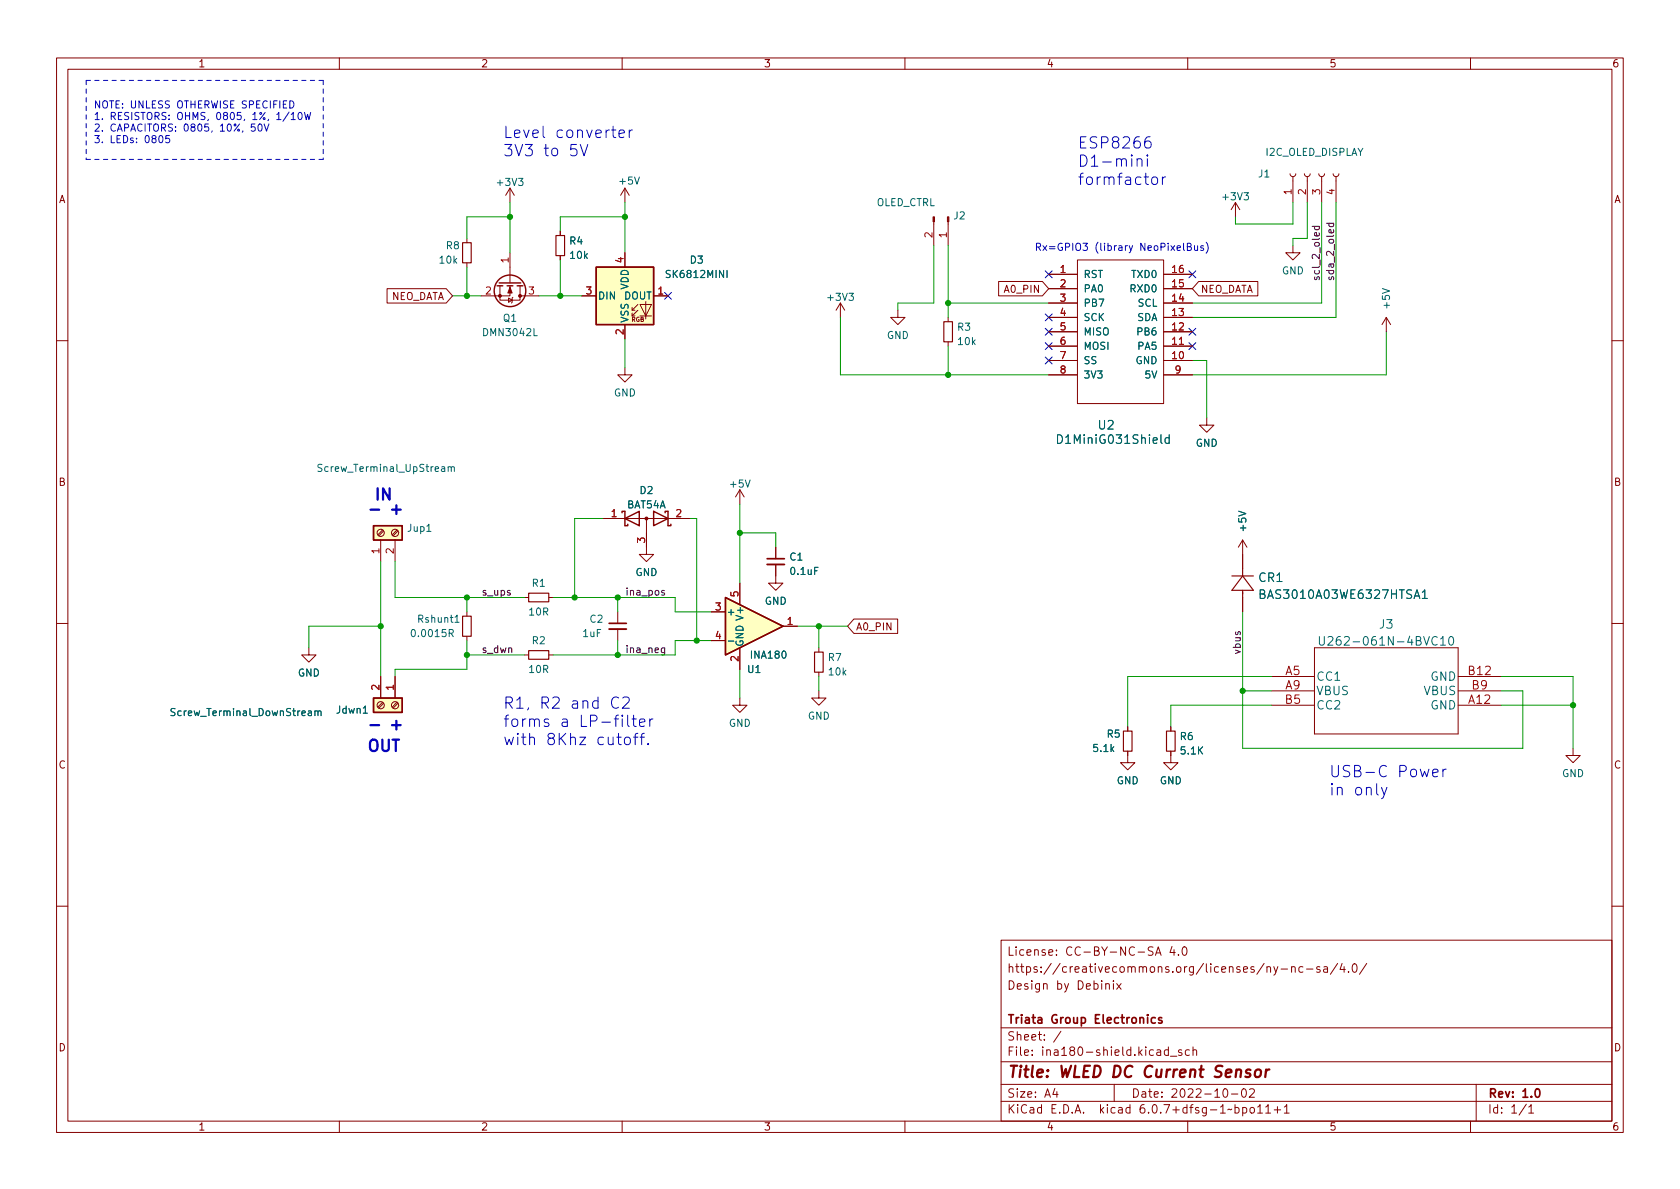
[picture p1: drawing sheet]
<svg xmlns="http://www.w3.org/2000/svg" width="297mm" height="210mm" viewBox="0 0 297 210" stroke-linecap="round" stroke-linejoin="round" font-family="sans-serif">
<g fill="none" stroke="#840000" stroke-width=".18">
<path d="M10 10.2h277v190.1h-277zM12 12.2h273v186.1h-273zM60 10.2v2M110 10.2v2M160 10.2v2M210 10.2v2M260 10.2v2M90.2 33.3l-.8 1.2M90.2 33.3v2.5M90.2 33.3l.7 1.2M110.5 33.3l-.8 1.2M110.5 33.3v2.5"/>
<path d="M110.5 33.3l.8 1.2M165.1 39.2v4.2M167.6 39.2v4.2M218.4 35.8l-.7 1.3M218.4 35.8v2.5M218.4 35.8l.8 1.3M228.1 30.7l.1 .4 .4 .1 .4-.1 .1-.4M228.6 31.2v4.6M230.6 30.7l.2 .4 .3 .1 .4-.1 .1-.4M231.1 31.2v4.6M233.2 30.7l.1 .4 .4 .1 .3-.1 .2-.4M233.7 31.2v4.6"/>
<path d="M235.7 30.7l.2 .4 .3 .1 .4-.1 .1-.4M236.2 31.2v4.6M68.4 51h10.5l1.1 1.3-1.1 1.3h-10.5zM82.5 42.2v.7M82.5 46.5v.7M88.4 50.5v2.6h3.5v-2.6M89.9 52.7l.7 .4-.7 .4zM90.2 50.5v1.8h-5.1M90.2 44.7v5.3M90.7 52.6l-.1 .1v.8l-.2 .1M91.9 52.3h3.3M99.1 40.9v.8"/>
<path d="M99.1 45.2v.8M102.9 52.3h2.5M110.5 44.7v2.5M110.5 57.4v2.5M111.8 54.9h.5M112.8 54.9l-1 1v-.5M112.8 53.8l-1 1.1v-.5M113.2 53.8h2l-1 2.1zM113.2 55.9h2M114.2 53.3v3.1M115.6 52.3h2.5M148.6 53.6l-.8 1.3"/>
<path d="M148.6 53.6v2.5M148.6 53.6l.8 1.3M158.7 54.9v1.2h1.3l-1.3 1.3-1.2-1.3h1.2M167.6 56.1v.8M176.6 49.8h7.7l1.1 1.2-1.1 1.3h-7.7zM185.4 48.5h5.1M185.4 58.7h5.1M185.4 56.1h5.1M185.4 53.6h5.1M185.4 51h5.1M190.5 46h15.2v25.4h-15.2zM205.7 48.5h5.1"/>
<path d="M205.7 58.7h5.1M205.7 56.1h5.1M205.7 53.6h5.1M205.7 51h5.1M211.9 49.8h10.5v2.5h-10.5l-1.1-1.3zM228.6 43.4v1.3h1.3l-1.3 1.3-1.3-1.3h1.3M245.1 56.1l-.8 1.3M245.1 56.1v2.6M245.1 56.1l.8 1.3M10 60.2h2M110.5 65v1.3h1.3l-1.3 1.3-1.3-1.3h1.3M167.6 60.4v.8"/>
<path d="M185.4 63.7h5.1M185.4 61.2h5.1M185.4 66.3h5.1M205.7 63.7h5.1M205.7 61.2h5.1M205.7 66.3h5.1M213.4 73.9v1.3h1.2l-1.2 1.2-1.3-1.2h1.3M285 60.2h2M67.3 95.5v3.8M67.6 93.7l-.8 .9M67.8 93.9l-.8 .9M69.8 95.5v3.8"/>
<path d="M70.2 93.7l-.9 .9M70.4 93.9l-.9 .9M106.7 91.7h3.8M110.7 91.7h11.2M114.3 91.7v6.3h1.3l-1.3 1.3-1.3-1.3h1.3M130.8 86.6v2.5M130.8 86.6l-.8 1.3M130.8 86.6l.8 1.3M137.2 99.8v3.3h1.2l-1.2 1.3-1.3-1.3h1.3M137.2 96.8v2M219.7 95.5v5.1M219.7 95.5l-.8 1.3"/>
<path d="M219.7 95.5l.8 1.3M10 110.2h2M54.6 114.5v1.3h1.3l-1.3 1.3-1.3-1.3h1.3M67.3 119.6v3.8M69.8 119.6v3.8M82.5 108.2v.8M82.5 112.5v.8M92.7 105.7h.8M92.7 115.8h.8M97 105.7h.8M97 115.8h.8M109.2 108.2v2"/>
<path d="M109.2 111.2v2.1M125.7 108.2h2.6M125.7 113.3h2.6M130.8 103.1v3.8M130.8 114.5v3.9M138.4 110.7h2.6M144.8 114.5v.8M144.8 118.9v.7M151 109.5h7.7v2.5h-7.7l-1.1-1.3zM219.7 105.7v2.5M224.8 119.6h7.6M232.4 114.5h25.4v15.3h-25.4z"/>
<path d="M257.8 119.6h7.6M285 110.2h2M67.6 124.2l-.8 .8M67.8 124.4l-.8 .8M70.2 124.2l-.9 .8M70.4 124.4l-.9 .8M130.8 123.4v1.3h1.3l-1.3 1.3-1.3-1.3h1.3M144.8 122.2v1.2h1.2l-1.2 1.3-1.3-1.3h1.3M199.4 132.8v2.1h1.3l-1.3 1.2-1.3-1.2h1.3M199.4 128.5v.8M207 132.8v2.1h1.3l-1.3 1.2-1.3-1.2h1.3M207 128.5v.8"/>
<path d="M224.8 124.7h7.6M224.8 122.2h7.6M257.8 124.7h7.6M257.8 122.2h7.6M278.1 132.3v1.3h1.3l-1.3 1.3-1.2-1.3h1.2M10 160.2h2M177 166.3h108v32h-108zM195.5 174.1l.2-.2 .4 .1v.9M196.9 173.4v.2M196.9 173.9v1M197.4 173.9l.8 1M198.2 173.9l-.8 1"/>
<path d="M204.3 168.9l.5-1.5 .5 1.5M204.4 168.5h.7M207.2 167.4l-.3 1h.9M207.6 167.9v1M208.4 168.8v.1M209.1 167.6l.3-.2a.81 .81 0 0 1 .5 .7 .81 .81 0 0 1-.3 .8h-.1a.81 .81 0 0 1-.4-1.3zM225.9 170.9l-.5 1.4-.2 .1M226.5 171.4h1.1M228.4 171.1l.2-.2 .3 .1 .1 .9M228.4 170.9v1M230.4 171l-.5-.1-.3 .3v.4l.2 .3h.6M231 171.4h1.1"/>
<path d="M233.4 171l-.4-.1-.2 .2 .1 .3 .5 .1v.4h-.6M234.1 171h.5l.1 .9M234.7 171.3l-.5 .1a.29 .29 0 0 0-.2 .2 .29 .29 0 0 0 .2 .3h.5M236.5 170.4l-1.3 1.9M237.3 170.4l-.4 1h1M237.6 170.9v1M238.4 171.8v.1M239.2 170.6l.2-.2a.81 .81 0 0 1 .6 .7 .81 .81 0 0 1-.3 .8h-.1a.81 .81 0 0 1-.4-1.3zM241.6 170.4l-1.2 1.9M285 160.2h2M60 198.3v2M110 198.3v2"/>
<path d="M160 198.3v2M177 194.8h108M177 191.8h108M177 187.8h108M177 181.8h108M186.5 192.5l-.4 1h1M186.9 193v1M187.6 182.4l-1.3 1.9M197 191.8v3M206.6 185.7l-.5-.1-.2 .3v.4l.1 .3h.6M206.6 185.1v1.5M206.9 186.8h1.2"/>
<path d="M208.9 185.7l-.3-.1-.2 .2v.3l.5 .1v.4h-.5M210 198.3v2M210.3 185.7l-.4-.1-.3 .3v.4l.1 .3h.6M210.9 185.8l.2-.2 .4 .1 .1 .9M210.9 185.1v1.5M216.4 192.6l.2-.1a.81 .81 0 0 1 .6 .7 .81 .81 0 0 1-.3 .8h-.2a.81 .81 0 0 1-.6-.6 .81 .81 0 0 1 .3-.8zM217.7 193.5h1.2M218.4 195.9l.4-.1 .3 .3v.4l-.2 .3h-.5M218.4 195.3v1.5M219.7 192.6l.2-.1a.81 .81 0 0 1 .5 .7 .81 .81 0 0 1-.3 .8h-.1a.81 .81 0 0 1-.6-.6 .81 .81 0 0 1 .3-.8zM219.7 195.9l.4-.1 .3 .3v.4l-.1 .3h-.6M219.7 195.8v1.5"/>
<path d="M220.9 192.7l.6-.2 .2 .2 .1 .3-.9 1h.9M221.1 196l.2-.2 .4 .2 .1 .5-.2 .3h-.3l-.2-.1zM222.4 195.8l.4-.5v1.5M222.4 196.8h.8M223.8 195.8l.4-.5v1.5M223.8 196.8h.8M225.3 196.3h1.1M225.9 195.7v1.1M227.1 195.8l.4-.5v1.5M227.1 196.8h.8M260 198.3v2M261 191.8v6.5"/>
<path d="M269.9 195.3l-1.3 1.9M270.3 195.8l.4-.5v1.5M270.3 196.8h.9"/>
<circle cx="67.3" cy="94.2" r=".63"/>
<circle cx="69.8" cy="94.2" r=".63"/>
<circle cx="67.3" cy="124.7" r=".63"/>
<circle cx="69.8" cy="124.7" r=".63"/>
</g>
<path d="M135.6 98.8h3.1M107.7 110.2h3M204.3 180l-.5-.1-.2 .3v.4l.1 .3h.6M205.4 180l-.3-.1-.3 .2 .1 .3 .5 .1v.4h-.6M271.6 192.6l.2-.1a.82 .82 0 0 1 .6 .7 .82 .82 0 0 1-.3 .8h-.2a.81 .81 0 0 1-.6-.6 .81 .81 0 0 1 .3-.8z" fill="none" stroke="#840000" stroke-width=".3"/>
<path d="M221.1 189.2a.49 .49 0 0 0-.8 .3l.1 .2 .6 .2 .1 .2-.1 .3-.2 .1-.6-.1M222 189.3a.52 .52 0 0 1 .6-.2 .52 .52 0 0 1 .4 .4l-.1 .6a.55 .55 0 0 1-.5 .4 .55 .55 0 0 1-.6-.4zM223.9 189.1l-.2 1.4M224.4 189.1l-.4 .1-.2 .3" fill="none" stroke="#840000" stroke-width=".4"/>
<g fill="#840000" stroke="#840000" stroke-width=".18">
<path d="M165 38.3h.2v.9h-.2z"/>
<path d="M167.5 38.3h.3v.9h-.3z"/>
<path d="M90.2 50.8l.4 1h-.8z"/>
<circle cx="114.3" cy="91.7" r=".25"/>
<circle cx="88.4" cy="52.3" r=".25"/>
<circle cx="91.9" cy="52.3" r=".25"/>
</g>
<g fill="none" stroke="#840000" stroke-width=".2">
<path d="M81.8 42.9h1.5v3.6h-1.5zM98.3 41.7h1.5v3.5h-1.5zM166.9 56.9h1.5v3.5h-1.5zM81.8 109h1.5v3.5h-1.5zM93.5 104.9h3.5v1.5h-3.5zM93.5 115.1h3.5v1.5h-3.5zM144 115.3h1.5v3.6h-1.5zM217.8 101.8h3.8M219.7 100.6v1.2M219.7 104.4v1.3M219.7 101.8l1.9 2.6h-3.8zM198.6 129.3h1.6v3.5h-1.6z"/>
<path d="M206.2 129.3h1.6v3.5h-1.6z"/>
</g>
<g fill="#ffffc2" stroke="#ffffc2" stroke-width=".18">
<path d="M66 93h5.1v2.5h-5.1z"/>
<path d="M128.3 105.7l10.1 5-10.1 5.1z"/>
<path d="M105.4 47.2h10.2v10.2h-10.2z"/>
<path d="M66 123.4h5.1v2.6h-5.1z"/>
</g>
<g fill="none" stroke="#840000" stroke-width=".25">
<path d="M87.9 50.5h1M88.3 50h3.8M89.7 50.5h1M91.4 50.5h1.1M105.4 47.2h10.2v10.2h-10.2zM66 93h5.1v2.5h-5.1zM110 90.7v-.3h.5v2.6h.5v-.3M110.5 91.7l2.5-1.3v2.6zM115.6 90.4l2.5 1.3-2.5 1.3zM117.6 90.7v-.3h.5v2.6h.5v-.3M128.3 105.7l10.1 5-10.1 5.1zM66 123.4h5.1v2.6h-5.1z"/>
<circle cx="90.2" cy="51.4" r="2.79"/>
</g>
<g fill="none" stroke="#006464" stroke-width=".18">
<path d="M187 76.9a.77 .77 0 0 1 .9 .7 .77 .77 0 0 1-.9 .8zM206.7 77.5l-.4-.1-.3 .3v.4l.1 .2h.6M206.7 76.9v1.5M56.9 82.2l-.5-.1-.1 .1v.4l.5 .2 .1 .3-.2 .3-.5-.1M79.2 82.6l.2-.1 .3 .1 .1 .8M79.2 82.5v.9M79.8 82.7l.2-.2 .3 .1v.8M80.5 110h.7M128.8 113.4h.9M222.8 105h.5l.2-.1 .1-.3-.1-.2-.7-.1v1.5h.6l.3-.3a.4 .4 0 0 0-.4-.5M233.3 112.6v1.2l.3 .3h.3l.3-.3v-1.2M234.8 112.7l.6-.1 .2 .1 .1 .3-1 1.1h1"/>
<path d="M251.5 104.7l.4-.4v1.5M251.5 105.8h.8M254.7 114.1h.9M256.3 112.7l.2-.1a.83 .83 0 0 1 .6 .6 .83 .83 0 0 1-.3 .8l-.2 .1a.82 .82 0 0 1-.3-1.4zM30.9 125.3h-.4l-.2 .1v.4l.5 .2 .1 .3-.2 .3-.5-.1M55.7 125.8l.2-.1 .3 .1v.8M55.7 125.7v.9M56.2 125.9l.2-.2 .3 .1 .1 .8M64.2 126.1h.8"/>
</g>
<path d="M135.6 99.8h3.1M107.7 111.2h3" fill="none" stroke="#840000" stroke-width=".33"/>
<path d="M234.5 39.5h1.3M235 39.5v.3l.2 .3 .5-.1v-.5M232 40h1.3M232.5 40l-.1 .4 .3 .2 .5-.1v-.5M117.5 104.5l-.3-.1-.2 .2v.2l.5 .1v.3h-.5M117.5 114.6v1l-.2 .2h-.3M117.5 114.6h-.3l-.3 .2 .1 .5h.5" fill="none" stroke="#0f0f0f" stroke-width=".18"/>
<g fill="none" stroke="#0000c2" stroke-width=".18">
<path d="M51.1 19.8l-1.1 1.7M51.2 17.8a.64 .64 0 0 1 .8 .7 .64 .64 0 0 1-.8 .6zM53.8 19.9l.3 1.2 .3-.9 .2 .9 .3-1.2M28.2 24.1l.2-.1a.68 .68 0 0 1 .4 .6 .68 .68 0 0 1-.4 .6l-.2-.1-.1-.3zM30 24h-.7v.6l.2-.1h.4l.1 .2v.4l-.2 .1-.5-.1M45.1 21.9h-.6l-.1 .6 .2-.1 .4 .1 .1 .1v.5l-.2 .1-.5-.1M45.7 22l.2-.1a.68 .68 0 0 1 .5 .7 .68 .68 0 0 1-.5 .6l-.2-.1-.1-.4zM46.7 21.9l.4 1.3 .5-1.3M51.5 20.2l.3-.3v1.2M51.5 21.1h.7M52.8 20l.2-.1a.68 .68 0 0 1 .4 .6 .68 .68 0 0 1-.4 .6l-.2-.1-.1-.3zM102.6 25.5l.7 2 .6-2"/>
<path d="M109.5 23.7l.9-.2-.1-.4-.6-.1-.2 .3v.9l.2 .1 .6-.1M111.3 23v1.3M111.8 23a.51 .51 0 0 0-.5 .4M201.1 28.3a.5 .5 0 0 1 .8 .1v1M201.1 28.1v1.3M202.9 27.4l-.1 .1 .1 .1 .1-.1-.1-.1v.2M202.9 28.1v1.3M203.3 24.2a.79 .79 0 0 0-.9 .8v.8l.2 .3 .5 .1 .3-.2 .1-.7-.2-.3-.5-.1-.4 .4M203.7 31.5a.54 .54 0 0 1 .6-.2 .54 .54 0 0 1 .4 .4v.5a.54 .54 0 0 1-.6 .4 .54 .54 0 0 1-.5-.4zM205.5 31.3v1.3M206.1 31.3a.51 .51 0 0 0-.6 .4M209.3 43v1.1l.1 .2"/>
<path d="M209.9 43.6h.6l.1-.2-.1-.3-.6-.1v1.3h.5l.2-.1 .1-.3-.3-.3M211.2 43.4l.1 .8 .3 .1 .1-.1M211.7 43.4v.9M212.8 43.5l-.3-.1-.2 .2v.2l.5 .1v.3h-.5M213.3 42.8a1.46 1.46 0 0 1 0 2M109.4 123.4a.8 .8 0 0 0-1 0 .8 .8 0 0 0-.3 1 .75 .75 0 0 0 .4 .8 .75 .75 0 0 0 .9-.1M110 126.5l-.1 .1 .1 .1 .1-.1-.1-.1v.2M110 127.1v1.4M110.1 123.4l.3-.2h.5a.54 .54 0 0 1 .3 .9l-1.2 1.1h1.3M110.5 130.5a.54 .54 0 0 1 .5-.2 .54 .54 0 0 1 .5 .4v.6a.54 .54 0 0 1-.6 .4 .54 .54 0 0 1-.5-.4zM111 126.5v1.7l.3 .3M111.7 127.1h.8"/>
<path d="M112 126.5v1.7l.1 .2 .4 .1M112 130.3h.8M112.8 129.7l-.4 .1-.1 .2v1.7M113.1 127.8l.9-.2-.1-.4-.5-.1-.3 .3 .1 1 .2 .1 .5-.1M113.2 130.3h.7M113.9 129.7l-.4 .1v.2v1.7M114.6 131.5l.1 .1-.1 .1-.1-.1 .1-.1v.2M114.9 127.1v1.4M115.5 127.1a.51 .51 0 0 0-.6 .4M244.3 139.2l.4 1.4M245.2 139.2l-.7 1.8-.2 .2M253.3 136.7l1-.2-.1-.4-.6-.1-.3 .3 .1 1 .2 .1 .6-.1"/>
<path d="M255.1 136v1.4M255.7 136a.51 .51 0 0 0-.6 .4"/>
</g>
<path d="M65.5 90.1h1.5M65.5 128.2h1.5" fill="none" stroke="#0000c2" stroke-width=".4"/>
<path d="M15.2 14.2h41.9M15.2 14.2v14M57.1 14.2v14M57.1 28.2h-41.9" fill="none" stroke="#0000c2" stroke-width=".18" stroke-dasharray=".8 .8"/>
<g fill="none" stroke="#009600" stroke-width=".18">
<path d="M90.2 38.3h-7.7v3.9M90.2 35.8v8.9M110.5 38.3h-11.4v2.6M110.5 35.8v8.9M228.6 35.8v3.8h-10.2v-1.3M231.1 35.8v6.4h-2.5v1.2M233.7 35.8v17.8h-22.9M236.2 35.8v20.3h-25.4M80 52.3h5.1M82.5 47.2v5.1M95.2 52.3h7.7M99.1 46v6.3"/>
<path d="M110.5 59.9v5.1M148.6 56.1v10.2h36.8M165.1 43.4v10.2h-6.4v1.3M167.6 43.4v12.7M167.6 53.6h17.8M245.1 58.7v7.6h-34.3M167.6 61.2v5.1M210.8 63.7h2.6v10.2M67.3 99.3v20.3M69.8 99.3v6.4h22.9M106.7 91.7h-5.1v14M121.9 91.7h1.3v21.6"/>
<path d="M130.8 94.2h6.4v2.6M130.8 89.1v14M67.3 110.7h-12.7v3.8M82.5 113.3v5.1h-12.7v1.2M82.5 105.7v2.5M82.5 115.8h10.2M97.8 105.7h21.6v2.5h6.3M109.2 105.7v2.5M109.2 113.3v2.5M125.7 113.3h-6.3v2.5h-21.6M130.8 118.4v5M141 110.7h8.9"/>
<path d="M144.8 110.7v3.8M144.8 119.6v2.6M219.7 108.2v24.1h49.5v-10.1h-3.8M224.8 119.6h-25.4v8.9M265.4 119.6h12.7v12.7M219.7 122.2h5.1M224.8 124.7h-17.8v3.8M265.4 124.7h12.7"/>
</g>
<g fill="none" stroke="#000084" stroke-width=".18">
<path d="M117.5 51.7l1.2 1.2M118.7 51.7l-1.2 1.2M184.8 47.9l1.2 1.2M184.8 55.5l1.2 1.2M184.8 58.1l1.2 1.2M186 47.9l-1.2 1.2M186 55.5l-1.2 1.2M186 58.1l-1.2 1.2M210.2 58.1l1.2 1.2M210.2 47.9l1.2 1.2M211.4 58.1l-1.2 1.2M211.4 47.9l-1.2 1.2"/>
<path d="M184.8 63.1l1.2 1.3M184.8 60.6l1.2 1.2M186 63.1l-1.2 1.3M186 60.6l-1.2 1.2M210.2 60.6l1.2 1.2M211.4 60.6l-1.2 1.2"/>
</g>
<g fill="#009600" stroke="#009600" stroke-width=".18">
<circle cx="278.1" cy="124.7" r=".46"/>
<circle cx="219.7" cy="122.2" r=".46"/>
<circle cx="123.2" cy="113.3" r=".46"/>
<circle cx="109.2" cy="105.7" r=".46"/>
<circle cx="144.8" cy="110.7" r=".46"/>
<circle cx="101.6" cy="105.7" r=".46"/>
<circle cx="109.2" cy="115.8" r=".46"/>
<circle cx="130.8" cy="94.2" r=".46"/>
<circle cx="110.5" cy="38.3" r=".46"/>
<circle cx="99.1" cy="52.3" r=".46"/>
<circle cx="90.2" cy="38.3" r=".46"/>
<circle cx="82.5" cy="52.3" r=".46"/>
<circle cx="167.6" cy="53.6" r=".46"/>
<circle cx="167.6" cy="66.3" r=".46"/>
<circle cx="67.3" cy="110.7" r=".46"/>
<circle cx="82.5" cy="115.8" r=".46"/>
<circle cx="82.5" cy="105.7" r=".46"/>
</g>
<g font-size="2.8" fill="#0000c2">
<text x="88.9" y="24.4">Level converter</text>
<text x="88.9" y="27.6">3V3 to 5V</text>
<text x="190.5" y="26.3">ESP8266</text>
<text x="190.5" y="29.5">D1-mini</text>
<text x="190.5" y="32.7">formfactor</text>
<text x="66" y="88.4">IN</text>
<text x="68.6" y="91">+</text>
<text x="88.9" y="125.3">R1, R2 and C2</text>
<text x="68.6" y="129.1">+</text>
<text x="88.9" y="128.6">forms a LP-filter</text>
<text x="88.9" y="131.8">with 8Khz cutoff.</text>
<text x="64.8" y="132.9">OUT</text>
<text x="234.9" y="137.4">USB-C Power</text>
<text x="234.9" y="140.7">in only</text>
</g>
<text font-size="2.8" fill="#840000" x="178" y="190.6">Title: WLED DC Current Sensor</text>
<g font-size="2.1" fill="#006464">
<text x="194.2" y="75.9">U2</text>
<text x="187.6" y="78.5">D1MiniG031Shield</text>
<text x="222.6" y="102.9">CR1</text>
<text x="223.4" y="105.9">BAS3010A03WE6327HTSA1</text>
<text x="243.9" y="111.2">J3</text>
<text x="235.3" y="114.2">U262-061N-4BVC10</text>
<text x="232.7" y="120.4">CC1</text>
<text x="232.7" y="122.9">VBUS</text>
<text x="232.7" y="125.5">CC2</text>
<text x="251.8" y="122.9">VBUS</text>
<text x="252.9" y="125.5">GND</text>
<text x="252.9" y="120.4">GND</text>
</g>
<g font-size="2.1" fill="#a90000">
<text x="227.3" y="119.4">A5</text>
<text x="259.7" y="119.4">B12</text>
<text x="227.3" y="121.9">A9</text>
<text x="227.3" y="124.5">B5</text>
<text x="259.7" y="124.5">A12</text>
<text x="260.3" y="121.9">B9</text>
</g>
<g font-size="2.1" fill="#840000">
<text x="178" y="172">https://creativecommons.org/licenses/ny-nc-sa/4.0/</text>
<text x="178" y="169">License: CC-BY-NC-SA 4.0</text>
<text x="178" y="175">Design by Debinix</text>
<text x="178" y="184">Sheet: /</text>
<text x="178" y="181">Triata Group Electronics</text>
<text x="178" y="186.7">File: ina180-shield.kicad_sch</text>
<text x="178" y="196.9">KiCad E.D.A. kicad 6.0.7+dfsg-1~bpo11+1</text>
<text x="178" y="194.1">Size: A4</text>
<text x="200" y="194.1">Date: 2022-10-02</text>
<text x="263" y="194.1">Rev: 1.0</text>
<text x="263" y="196.9">Id: 1/1</text>
</g>
<g font-size="1.8" fill="#840000">
<text x="35" y="11.9">1</text>
<text x="85" y="11.9">2</text>
<text x="135" y="11.9">3</text>
<text x="185" y="11.9">4</text>
<text x="235" y="11.9">5</text>
<text x="285" y="11.9">6</text>
<text x="10.3" y="35.9">A</text>
<text x="285.3" y="35.9">A</text>
<text x="68.9" y="53">NEO_DATA</text>
<text x="177.8" y="51.8">A0_PIN</text>
<text x="212.2" y="51.8">NEO_DATA</text>
<text x="10.3" y="85.9">B</text>
<text x="285.3" y="85.9">B</text>
<text x="151.3" y="111.5">A0_PIN</text>
<text x="10.3" y="135.9">C</text>
<text x="285.3" y="135.9">C</text>
<text x="10.3" y="185.9">D</text>
<text x="285.3" y="185.9">D</text>
<text x="35" y="199.9">1</text>
<text x="85" y="199.9">2</text>
<text x="135" y="199.9">3</text>
<text x="185" y="199.9">4</text>
<text x="235" y="199.9">5</text>
<text x="285" y="199.9">6</text>
</g>
<g font-size="1.8" fill="#0000c2">
<text x="16.5" y="19.2">NOTE: UNLESS OTHERWISE SPECIFIED</text>
<text x="16.5" y="21.2">1. RESISTORS: OHMS, 0805, 1%, 1/10W</text>
<text x="16.5" y="23.3">2. CAPACITORS: 0805, 10%, 50V</text>
<text x="16.5" y="25.3">3. LEDs: 0805</text>
<text x="182.9" y="44.3">Rx=GPIO3 (library NeoPixelBus)</text>
</g>
<g font-size="1.8" fill="#006464">
<text x="223.8" y="27.6">I2C_OLED_DISPLAY</text>
<text x="88.1" y="32.9">+3V3</text>
<text x="109.6" y="32.6">+5V</text>
<text x="216.4" y="35.4">+3V3</text>
<text x="222.5" y="31.4">J1</text>
<text x="154.9" y="36.4">OLED_CTRL</text>
<text x="168.7" y="38.8">J2</text>
<text x="77.8" y="46.6">10k</text>
<text x="78.9" y="44.1">R8</text>
<text x="100.7" y="43.2">R4</text>
<text x="100.9" y="45.8">10k</text>
<text x="122.1" y="46.6">D3</text>
<text x="105.7" y="53">DIN</text>
<text x="110.3" y="53">DOUT</text>
<text x="111.1" y="51.2" transform="rotate(-90 111.1 51.2)">VDD</text>
<text x="118.1" y="49.1">SK6812MINI</text>
<text x="146.5" y="53.2">+3V3</text>
<text x="191.5" y="49.1">RST</text>
<text x="191.5" y="51.7">PA0</text>
<text x="200" y="51.7">RXD0</text>
<text x="200.2" y="49.1">TXD0</text>
<text x="226.6" y="48.5">GND</text>
<text x="85.6" y="59.4">DMN3042L</text>
<text x="89" y="56.9">Q1</text>
<text x="111.1" y="57.1" transform="rotate(-90 111.1 57.1)">VSS</text>
<text x="156.8" y="59.9">GND</text>
<text x="169.3" y="58.5">R3</text>
<text x="191.5" y="54.2">PB7</text>
<text x="191.5" y="56.8">SCK</text>
<text x="191.5" y="59.3">MISO</text>
<text x="201" y="56.8">SDA</text>
<text x="201.2" y="54.2">SCL</text>
<text x="201.3" y="59.3">PB6</text>
<text x="245.7" y="54.4" transform="rotate(-90 245.7 54.4)">+5V</text>
<text x="169.5" y="61">10k</text>
<text x="191.5" y="61.8">MOSI</text>
<text x="191.5" y="64.4">SS</text>
<text x="200.8" y="64.4">GND</text>
<text x="201.3" y="61.8">PA5</text>
<text x="108.5" y="70.1">GND</text>
<text x="191.5" y="66.9">3V3</text>
<text x="202.6" y="66.9">5V</text>
<text x="56.8" y="83.4">Screw_Terminal_UpStream</text>
<text x="211.4" y="79">GND</text>
<text x="110.9" y="89.9">BAT54A</text>
<text x="113.2" y="87.4">D2</text>
<text x="129.2" y="86.2">+5V</text>
<text x="72.1" y="94">Jup1</text>
<text x="220.3" y="93.8" transform="rotate(-90 220.3 93.8)">+5V</text>
<text x="112.3" y="101.8">GND</text>
<text x="139.7" y="99.1">C1</text>
<text x="139.9" y="101.7">0.1uF</text>
<text x="94.1" y="103.8">R1</text>
<text x="135.2" y="106.9">GND</text>
<text x="73.1" y="112.6">0.0015R</text>
<text x="74" y="110.1">Rshunt1</text>
<text x="93.6" y="108.8">10R</text>
<text x="94.1" y="113.9">R2</text>
<text x="103.1" y="112.6">1uF</text>
<text x="104.3" y="110.1">C2</text>
<text x="128.4" y="108.8">+</text>
<text x="52.6" y="119.6">GND</text>
<text x="93.6" y="119">10R</text>
<text x="131.4" y="114.4" transform="rotate(-90 131.4 114.4)">GND V+</text>
<text x="132.2" y="119">U1</text>
<text x="132.9" y="116.5">INA180</text>
<text x="146.5" y="116.9">R7</text>
<text x="146.6" y="119.4">10k</text>
<text x="30.8" y="126.6">Screw_Terminal_DownStream</text>
<text x="59.5" y="126.2">Jdwn1</text>
<text x="128.8" y="128.5">GND</text>
<text x="142.8" y="127.2">GND</text>
<text x="195.8" y="130.4">R5</text>
<text x="208.7" y="130.9">R6</text>
<text x="193.4" y="133">5.1k</text>
<text x="208.9" y="133.4">5.1K</text>
<text x="276.2" y="137.4">GND</text>
<text x="197.4" y="138.7">GND</text>
<text x="205" y="138.7">GND</text>
</g>
<g font-size="1.8" fill="#a90000">
<text x="228.3" y="34.4" transform="rotate(-90 228.3 34.4)">1</text>
<text x="230.9" y="34.4" transform="rotate(-90 230.9 34.4)">2</text>
<text x="233.4" y="34.4" transform="rotate(-90 233.4 34.4)">3</text>
<text x="236" y="34.4" transform="rotate(-90 236 34.4)">4</text>
<text x="89.9" y="46.5" transform="rotate(-90 89.9 46.5)">1</text>
<text x="110.2" y="46.5" transform="rotate(-90 110.2 46.5)">4</text>
<text x="164.8" y="42" transform="rotate(-90 164.8 42)">2</text>
<text x="167.4" y="42" transform="rotate(-90 167.4 42)">1</text>
<text x="85.9" y="52.1">2</text>
<text x="93.5" y="52.1">3</text>
<text x="103.6" y="52.1">3</text>
<text x="116.3" y="52.1">1</text>
<text x="187.5" y="48.3">1</text>
<text x="187.5" y="50.8">2</text>
<text x="187.5" y="53.3">3</text>
<text x="207.3" y="53.3">14</text>
<text x="207.3" y="50.8">15</text>
<text x="207.3" y="48.3">16</text>
<text x="110.2" y="59.2" transform="rotate(-90 110.2 59.2)">2</text>
<text x="187.5" y="55.9">4</text>
<text x="187.5" y="58.4">5</text>
<text x="207.3" y="58.4">12</text>
<text x="207.3" y="55.9">13</text>
<text x="187.5" y="61">6</text>
<text x="187.5" y="63.5">7</text>
<text x="207.3" y="63.5">10</text>
<text x="207.3" y="61">11</text>
<text x="187.5" y="66">8</text>
<text x="207.8" y="66">9</text>
<text x="108.1" y="91.4">1</text>
<text x="114" y="96" transform="rotate(-90 114 96)">3</text>
<text x="119.5" y="91.4">2</text>
<text x="67.1" y="97.9" transform="rotate(-90 67.1 97.9)">1</text>
<text x="69.6" y="97.9" transform="rotate(-90 69.6 97.9)">2</text>
<text x="126.5" y="107.9">3</text>
<text x="130.6" y="105.5" transform="rotate(-90 130.6 105.5)">5</text>
<text x="126.5" y="113">4</text>
<text x="139.2" y="110.5">1</text>
<text x="130.6" y="116.9" transform="rotate(-90 130.6 116.9)">2</text>
<text x="67.1" y="122" transform="rotate(-90 67.1 122)">2</text>
<text x="69.6" y="122" transform="rotate(-90 69.6 122)">1</text>
</g>
<g font-size="1.8" fill="#0f0f0f">
<text x="233.3" y="49.8" transform="rotate(-90 233.3 49.8)">scl_2_oled</text>
<text x="235.9" y="49.8" transform="rotate(-90 235.9 49.8)">sda_2_oled</text>
<text x="85.1" y="105.3">s_ups</text>
<text x="110.5" y="105.3">ina_pos</text>
<text x="85.1" y="115.5">s_dwn</text>
<text x="110.5" y="115.5">ina_neg</text>
<text x="219.4" y="115.8" transform="rotate(-90 219.4 115.8)">vbus</text>
</g>
<text font-size="1.1" fill="#840000" x="111.6" y="56.9">RGB</text>
</svg>
